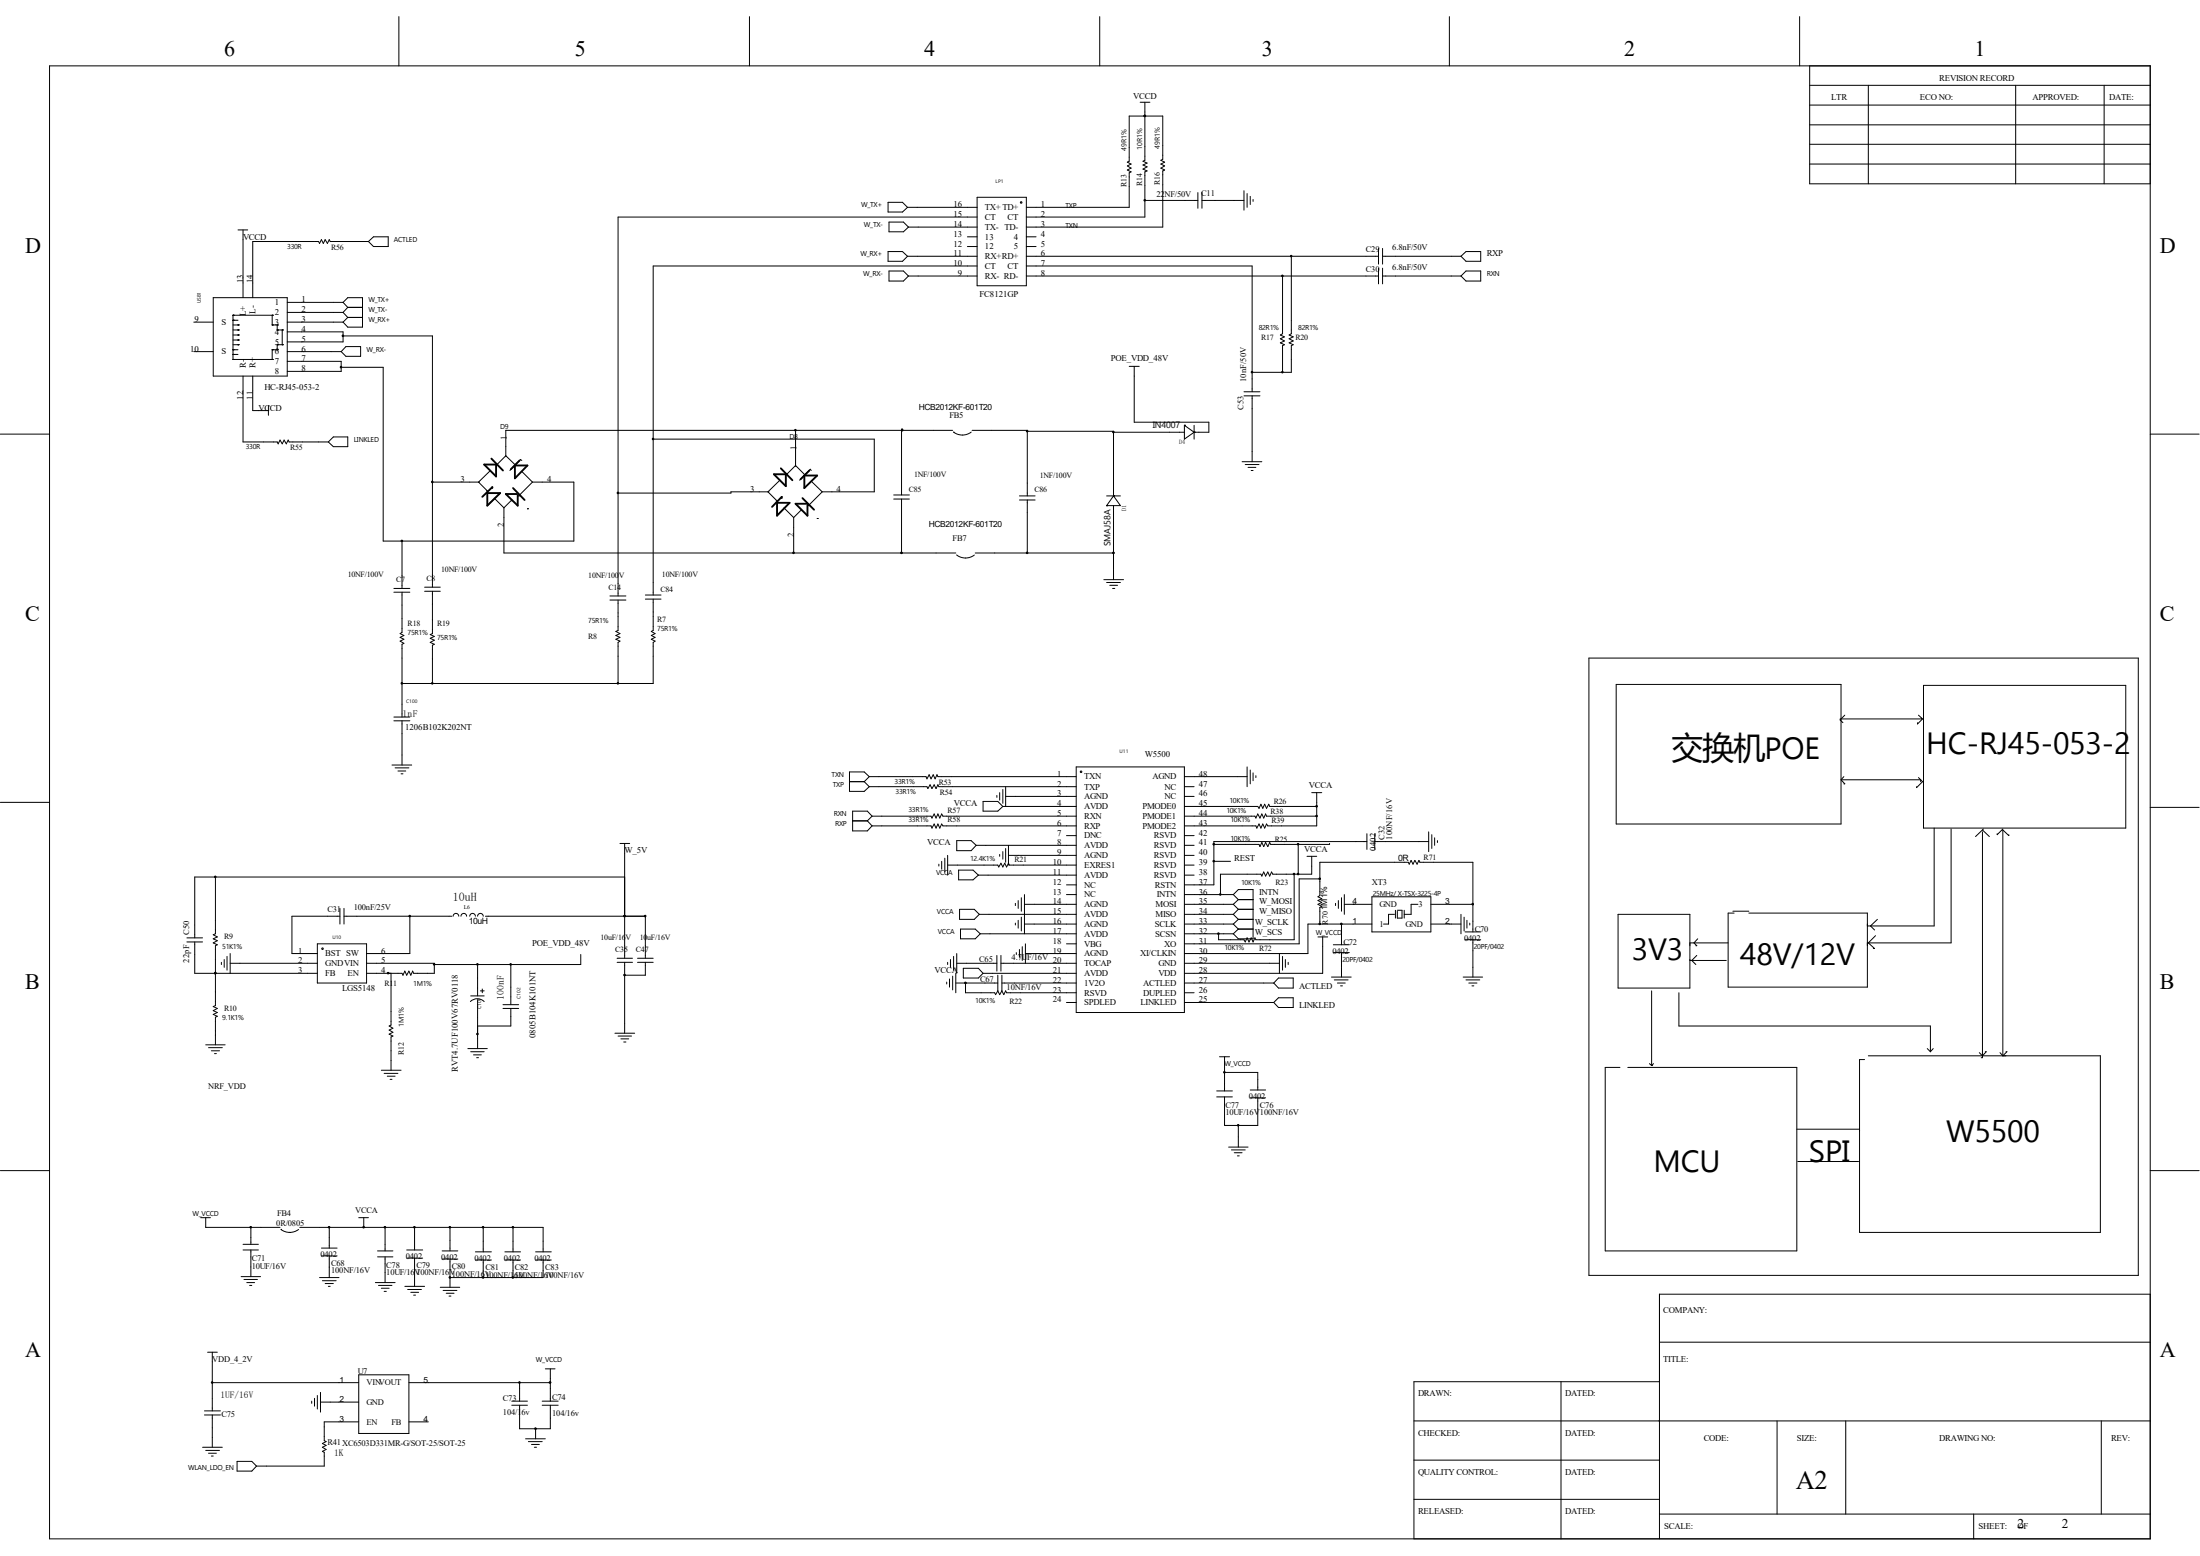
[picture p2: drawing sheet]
<svg xmlns="http://www.w3.org/2000/svg" width="297mm" height="210mm" viewBox="0 0 297 210" stroke-linecap="round" stroke-linejoin="round" font-family="sans-serif">
<g fill="none" stroke="#000" stroke-width=".14">
<path d="M6.7 8.9h283.6v198.8h-283.6zM53.8 2.2v6.7M101.2 2.2v6.7M148.5 2.2v6.7M153.9 13.8h1.3M154.6 15.7h.1M154.6 13.8v7.8l-.3 .2 .6 .2-.6 .3 .6 .2-.6 .3 .6 .3-.3 .1v6.1h-16M195.7 2.2v6.7M243 2.2v6.7M244.3 8.9v15.9h46M244.3 16.8h46M244.3 11.5h46"/>
<path d="M244.3 14.2h46M244.3 19.5h46M252.2 11.5v13.3M272.1 11.5v13.3M284.1 11.5v13.3M32.1 31h1.3M32.8 31v9.2M49.7 32.6h-5.1l-.2-.3-.2 .6-.3-.6-.3 .6-.2-.6-.3 .6-.1-.3h-8.9v7.6M49.7 32.6l.7-.6h2v1.3h-2zM119.9 27.3h1.9l.7 .7-.7 .6h-1.9zM119.9 34h1.9l.7 .6-.7 .7h-1.9zM120 30h2l.6 .6-.6 .7h-2z"/>
<path d="M120 36.6h2l.6 .7-.6 .6h-2zM122.5 28h9.4M122.5 34.6h9.4M122.6 30.6h9.3M122.6 37.3h9.3M130.6 32h1.3M130.6 33.3h1.3M131.9 26.6h6.7v12h-6.7zM131.9 29.3h-48.5v51.1M131.9 35.9h-43.7v44.4M138.6 28h13.8v-4.7l.3-.1-.5-.3 .5-.2-.5-.3 .5-.3-.5-.2 .2-.1v-6.1h4.6v5.8l-.3 .1 .5 .3-.5 .2 .5 .3-.5 .3 .5 .2-.2 .2v7.5h-18.4M138.6 32h1.3"/>
<path d="M138.6 33.3h1.3M138.6 34.6h47.5M138.6 35.9h30.4v17M138.6 37.3h47.5M154.6 27.1h7.1M161.7 26v2.1M162.3 26v2.1M162.3 27.1h5.6M167.9 25.7v2.7M168.4 26.1v1.9M168.8 26.5v1.1M169.2 26.9v.3"/>
<path d="M173.1 37.3v7.7l-.3 .2 .6 .3-.6 .2 .6 .3-.6 .3 .6 .2-.3 .2v3.5M174.3 34.6v10.4l-.3 .2 .6 .3-.6 .2 .6 .3-.6 .3 .6 .2-.3 .2v3.5h-5.3M186.1 33.5v2.1M186.1 36.2v2.1M186.6 34.6h10.6M186.6 37.3h10.6M186.6 33.5v2.1M186.6 36.2v2.1M197.2 34.6l.7-.6h2v1.3h-2zM197.9 36.6h2v1.3h-2l-.7-.6zM244.3 22.1h46M0 58.6h6.7"/>
<path d="M26.2 43.5h2.6M26.2 47.5h2.6M28.8 40.2h10v10.6h-10zM31.5 43.2h.1M31.5 47.2h.1M31.5 47.8h.1M31.5 48.5h.1M31.5 42.5h.1M31.5 43.2h.6M31.5 43.9h.6M31.5 44.5h.6M31.5 45.2h.6"/>
<path d="M31.5 45.9h.6M31.5 46.5h.6M31.5 47.2h.6M31.5 47.8h.6M31.5 42.5v6M31.5 48.5h5.2M31.5 42.5h5.2M32.1 43.9h.1M32.1 44.5h.1M32.1 45.2h.1M32.1 45.9h.1M32.1 46.5h.1"/>
<path d="M32.8 50.8v8.8h4.6l.1 .3 .3-.5 .3 .5 .3-.5 .3 .5 .2-.5 .1 .2h5.3M34.1 50.8v4.6h2.1M36.2 54.7v1.3M36.7 48.5h.1M36.7 47.2h.1M36.7 43.9h.1M36.7 42.5h.1M36.7 43.9h.7M36.7 47.2h.7M36.7 42.5v1.4M36.7 47.2v1.3M37.4 47.2h.1"/>
<path d="M37.4 46.5h.1M37.4 44.5h.1M37.4 43.9h.1M37.4 44.5h.7M37.4 46.5h.7M37.4 43.9v.6M37.4 46.5v.7M38.1 46.5h.1M38.1 44.5h.1M38.1 44.5v2M38.8 40.8h7.5M38.8 42.2h7.5"/>
<path d="M38.8 43.5h7.5M38.8 44.8h7.5v1.3h-7.5M38.8 47.5h7.3M38.8 48.8h7.3v1.3h-7.3M44.3 59.6l.7-.6h1.9v1.3h-1.9zM46.1 49.6h5.6v23.4h25.8v-7.9h-5.6M46.3 40.8l.6-.6h2v4h-2l-.6-.7M46.3 45.3h12.1v33.9M46.3 40.8l.6 .7M46.3 42.2l.6 .6M46.7 46.8h2v1.3h-2l-.6-.6zM46.9 41.5h2"/>
<path d="M46.9 42.8h2M46.9 41.5l-.6 .7M46.9 42.8l-.6 .7M88.2 59.3h29.8v7.1h-7M107.4 58.1v4.8M121.8 58.1v-.2h-.1v8.9M128.6 58.1h-60.3v3.5M128.8 58.3h-.1a1.98 1.98 0 0 0 2.4 0M131.2 58.1h7.5v8.8M138.7 58.2h11.6v8.7M150.3 58.3h9.6M152.4 49.4h1.4"/>
<path d="M153.1 49.4v7.6h10.1v1.3h-2M159.9 57.4h.1M159.9 57.4v1.9l1.3-1M159.9 57.4l1.3 .9M161.2 58.3h.1M161.2 57.4v1.9M167.9 52.9h2.2M167.9 53.4h2.2M169 53.4v8.9M290.3 58.6h6.6M53.2 79.4h2.1M53.2 79.9h2.1"/>
<path d="M54.3 73v6.4M54.3 79.9v5.4l-.3 .2 .5 .3-.5 .2 .5 .3-.5 .2 .5 .3-.2 .2v9.8M57.3 79.2h2.1M57.3 79.8h2.1M58.4 79.8v5.7l-.3 .1 .5 .3-.5 .2 .5 .3-.5 .3 .5 .3-.2 .1v5.1M58.4 65.1h6.3M66.2 63.5l-1.6 1.6 1.2 1.2h-.1M66.7 67.2l1.3 1.3M67.1 62.7l1.2-1.2 1.2 1.2M67.4 66.7l-1.5 1.4M68 68.5v6.1h61M69.1 67.6v-.1l-1.1 1"/>
<path d="M70.4 62.1l-.1-.1-1.5 1.5M70.4 63.6l1.5 1.5M71.2 68.7h.1M71.9 65.1l-1.9 1.8h.1M103.8 66.4h-5.1v.1h-15.3M105.3 64.8l-1.6 1.6 1.2 1.2h-.1M105.8 68.5l1.3 1.3M106.2 64l1.2-1.2 1.2 1.2M106.5 68l-1.5 1.4M107.1 69.8v4.8M108.2 68.9v-.1l-1.1 1M109.5 63.5l-.1-.2-1.5 1.5"/>
<path d="M109.5 64.9l1.5 1.5M110.3 70h.1M111 66.4l-1.9 1.8h.2M120.6 66.8h2.2M120.6 67.4h2.2M121.7 74.6h.1M121.7 67.4v7.2M129.2 74.9a1.91 1.91 0 0 0 2.3 0M131.7 74.6h18.6M137.6 66.9h2.1M137.6 67.5h2.1M138.7 67.5v7.1"/>
<path d="M149 78.2h2.7M149.4 68.2h.1M149.4 66.9h1.9M149.4 78.6h1.9M149.8 79h1.1M150.2 79.4h.3M150.3 66.9h.1M150.3 74.6h.1M150.3 66.9l1 1.3h-1.9M150.3 68.2v10M150.3 66.9l-.9 1.3M167.7 62.3h2.6"/>
<path d="M168.1 62.7h1.9M168.5 63.1h1M168.9 63.5h.3M53.2 97.3h2.1M53.2 96.8h2.1M54.3 97.3v6M82.3 80.4h2.2M82.3 81h2.2M83.4 92.2h.1M83.4 81v4.1l-.3 .1 .6 .3-.6 .3 .6 .2-.6 .3 .6 .2-.3 .2v5.5M87.1 80.3h2.1M87.1 80.9h2.1"/>
<path d="M88.2 80.9v4.2l-.3 .1 .5 .3-.5 .3 .5 .2-.5 .3 .5 .2-.2 .2v5.5h-33.9M214.5 88.8h74.2v83.3h-74.2zM218.2 92.4h30.3v18.8h-30.3zM249 96.5l-.6 .7 .4 .3M259 96.5l.5 .5-.6 .7v-.2M259.4 96.9v.1h-11M259.7 92.5h27.3v19.3h-27.3zM0 108.3h6.7M29.1 118.4v7.6l-.3 .2 .5 .2-.5 .3 .5 .3-.5 .3 .5 .2-.2 .1v8.1l-.3 .1 .5 .3-.5 .3 .5 .3-.5 .2 .5 .3-.2 .1v3.7M52.9 103.3h2.7M53.3 103.6h1.9M53.7 104.1h1.1"/>
<path d="M54.1 104.4h.3M83.7 113.8h1.3M84.3 113.8v15.5M84.3 118.4h-58v8.2M114.7 105.5h2M115.1 110.8h2M116.7 105.5l.6 .7M117.1 110.8l.6 .7M117.3 104.8h7.7l.1 .3 .3-.5 .3 .5 .3-.5 .2 .5 .3-.5 .1 .2h18.7M117.3 106.2h7.8l.2 .2 .3-.5 .2 .5 .3-.5 .3 .5 .2-.5 .1 .3h18.6M117.3 104.8l-.6 .7M117.3 104.8l-.6-.6h-2v2.6h2l.6-.6"/>
<path d="M117.7 110.2h8l.1 .2 .3-.5 .3 .5 .2-.5 .3 .5 .2-.5 .2 .3h18M117.7 111.5h8l.1 .3 .3-.6 .3 .6 .2-.6 .3 .6 .2-.6 .2 .3h18M117.7 110.2l-.6-.7h-2v2.6h2l.6-.6M117.7 110.2l-.6 .6M126.7 116.6v.3M127.1 116.2v1.1M127.6 115.8v1.9M127.9 116.8h6.8l.1 .2 .3-.5 .3 .5 .2-.5 .3 .5 .2-.5 .2 .3h9M127.9 115.4v2.7M129.2 113.5h1.9l.7 .6-.7 .7h-1.9zM129.4 117.4h2l.7 .7-.7 .6h-2zM131.8 114.1h13.5"/>
<path d="M132.1 118.1h13.2M132.7 108.2h2l.7 .6-.7 .7h-2zM134.6 107.4v.2M135 107v1M135 115.3v.3M135.4 108.8h9.9M135.4 106.6v1.8M135.4 114.9v1.1M135.8 107.5h9.5M135.8 106.2v2.6M135.8 114.5v1.9M136.1 115.4h9.2"/>
<path d="M136.1 114.1v2.7M144 112.8h1.3M144 119.4h1.3M145.3 103.5h14.6v33.2h-14.6zM159.9 104.8h8.5M159.9 106.2h1.3M159.9 107.5h1.3M159.9 108.8h9.9l.2 .3 .2-.6 .3 .6 .2-.6 .3 .6 .3-.6 .1 .3h6.4M159.9 110.2h9.5l.1 .2 .3-.5 .3 .5 .2-.5 .3 .5 .3-.5 .1 .3h6.8M159.9 112.8h1.3M159.9 114.1h1.3M159.9 115.4h1.3"/>
<path d="M159.9 116.8h1.3M159.9 118.1h1.3M163.9 114h.1M163.9 116.2h2.2M168.4 103.5v2.7M168.8 103.9v1.9M169.2 104.3v1.1M169.5 104.7v.2M174.7 118v8.8h-5.2l-.1-.2-.2 .5-.3-.5-.3 .5-.2-.5-.3 .5-.2-.3h-3.4v-.8M175.3 114v4M176.4 115.6h1.4M177.1 115.6v2.4h-5.3l-.1-.3-.3 .5-.2-.5-.3 .5-.3-.5-.3 .5-.1-.2h-5.4v2.7"/>
<path d="M177.1 107h1.3M177.8 107v4.5h-6.6l-.2-.3-.3 .6-.2-.6-.3 .6-.2-.6-.3 .6-.2-.3h-9.6M178.2 118.6h-2.8v8.8h-15.5M179.5 113.8v.2h-8l-.1-.3-.2 .6-.3-.6-.3 .6-.3-.6-.2 .6-.1-.3h-6.1M184.5 113.6h-20.6v5.8h-4M184.5 112.5v2.1M185.6 112.5v2.1M185.6 113.6h7.3M192.9 112.3v2.6M193.3 112.6v1.9M193.7 113.1v1M194.1 113.5v.2"/>
<path d="M248.7 105.2h10.6v.3M248.9 104.8l-.4 .4 .5 .6h-.1M259 104.9l.5 .6-.8 .8v-.1M261.1 111.8v13.2h-9M263.4 111.9v15.4h-11.3M267.6 112.3v30.4h-.1M267.6 112l1 .9M267.8 111.9l-1.1 1M270.4 111.9l-.8 .7v-.1M271.2 112.6v.2l-.8-.8v30.5M290.3 109h6.6M25.2 126.6h2.1"/>
<path d="M25.2 127.1h2.1M26.3 127.1v4.3h16.5M29.1 131.4h.1M29.9 129.9v.3M30.3 129.5v1.1M30.6 129.1v1.8M31.1 130h11.7M31.1 128.7v2.7M42.8 127.4h6.7v5.3h-6.7zM45.9 123.7h-6.5v5h3.4M45.9 122.6v2.1M46.4 122.6v2.1"/>
<path d="M46.4 123.7h14.6M49.5 130h9.1v1.4h-2.8l-.1-.3-.2 .5-.3-.5-.3 .5-.2-.5-.3 .5-.1-.2h-4.8M52.4 131.4h.1M52.8 131.4v6.9l-.3 .2 .5 .3-.5 .2 .5 .3-.5 .3 .5 .2-.2 .2v4.4M55.3 123.7v5h-5.8M61.2 123.7a.38 .38 0 0 1 .4-.4 .38 .38 0 0 1 .3 .4M62.2 123.7a.38 .38 0 0 1 .4-.4 .38 .38 0 0 1 .4 .4M63.4 123.7a.38 .38 0 0 1 .4-.4 .38 .38 0 0 1 .4 .4M63.5 134.4h1.9M64.5 123.7a.38 .38 0 0 1 .4-.4 .38 .38 0 0 1 .3 .4M64.5 130.2v4.2M64.5 134.9v6.6"/>
<path d="M64.9 133.7h.5M65.1 133.5v.5M65.4 135.2a1.32 1.32 0 0 0-1.9 0M65.5 123.7h21.6v5.6M67.9 136.1h2.1M67.9 135.6h2.1M69 136.1v2.4h-4.5M69 130.2v5.4M78.4 128.8v1.4h-19.8M83 139.4h2.7M83.3 129.3h2.1M83.3 129.9h2.1"/>
<path d="M83.4 139.8h1.9M84.3 131.6h.1M84.3 123.7h.1M84.3 129.9v9.5M86.1 129.3h2.1M86.1 129.9h2.1M87.1 129.9v1.7h-2.8M127.8 132.5v.3M127.9 129.9v.3M128.2 132.1v1.1M128.3 129.5v1.1M128.6 131.7v1.9"/>
<path d="M128.7 129.1v1.8M129 132.7h5.7M129 131.4v2.6M129.2 130h5.4M129.2 128.7v2.7M129.5 122.7h2l.7 .7-.7 .7h-2zM129.7 125.4h2l.6 .6-.6 .7h-2zM130 130.7h2.1l.6 .7-.6 .6h-2.1zM130.3 132.7h.1M130.3 132.7v1.3h4l.1 .2 .3-.5M132.2 123.4h13.1M132.3 126h13"/>
<path d="M132.7 131.4h12.6M134.6 128.9v2.2M134.7 131.6v2.1M134.7 133.7l.3 .5 .3-.5M135.1 130h10.2M135.1 128.9v2.2M135.3 132.7h10M135.3 133.7l.2 .5 .3-.5 .1 .3h9.4M135.3 131.6v2.1M137.1 121.9v.3M137.1 124.6v.2M137.2 128.6v.2"/>
<path d="M137.5 121.5v1.1M137.5 124.2v1.1M137.6 128.1v1.1M137.9 121.2v1.8M137.9 123.8v1.8M138 127.8v1.8M138.3 122h7M138.3 124.7h7M138.3 120.7v5.3M138.4 128.7h6.9M138.4 127.4v2.6M144 120.7h1.3"/>
<path d="M144 127.4h1.3M144 135.3h1.3M159.9 123.4h6.6M159.9 120.7h6.6M159.9 122h6.6M159.9 124.7h6.6M159.9 126h6.6M159.9 130h12.8M159.9 132.7h12.1M159.9 134h1.3M159.9 135.3h12.1M166.5 120.7l.7-.6h2v6.6h-2l-.7-.7"/>
<path d="M166.5 124.7l.7 .7M166.5 123.4l.7 .7M166.5 122l.7 .7M166.5 120.7l.7 .7M167.2 124.1h2M167.2 122.7h2M167.2 125.4h2M167.2 125.4l-.7 .6M167.2 124.1l-.7 .6M167.2 122.7l-.7 .7M167.2 121.4h2M167.2 121.4l-.7 .6"/>
<path d="M172.6 132h2v1.3h-2l-.6-.6zM172.6 134.7h2v1.3h-2l-.6-.7zM172.7 128.7v2.7M173.1 129.1v1.8M173.5 129.5v1.1M173.9 129.9v.3M177.9 126.4h1.3M178.2 124.7v-2.2l.2-.2-.5-.3 .5-.2-.5-.3 .5-.2-.5-.3 .3-.1v-4.5h11.9l.1 .2 .3-.5 .3 .5 .2-.5 .3 .5 .3-.5 .1 .3h7.1v9.4M178.6 126.4v5h-18.7M179.7 131.9h2.7M180 128.6h2.2M180 127.5h2.2"/>
<path d="M180.1 132.2h1.9M180.3 121.9v.3M180.6 132.7h1M180.7 121.5v1.1M181 133.1h.2M181.1 121.2v1.8M181.1 124.7v2.8M181.1 128.6v3.3M181.5 122h3.7M181.5 120.7v2.7M185.2 124.7h-8.6v4h-16.7M185.2 121h8v4.8h-8z"/>
<path d="M188.3 123.4h-.8v1.3h-.7M188.4 122.9v1M188.6 122.9h.7v1h-.7v-.9M189.6 122.9v1M191.4 122h-.9v1.4h-.9M193.2 122h5.6M193.2 124.7h4M197.2 123.4v2.6M197.5 131.9h2.7M197.7 123.8v1.8M197.8 126.8h2.1M197.8 125.8h2.1"/>
<path d="M197.9 132.2h1.9M198 124.2v1.1M198.3 132.7h1.1M198.4 124.6v.2M198.7 133.1h.3M198.8 126.8v5.1M218.4 123.4h9.7v9.9h-9.7zM223 133.7v10.1M226.7 134v4.5h33.9v3.4M228.1 127.3h5.2M228.1 129.6h4.9M229.1 128.9l-.7 .7 .5 .6"/>
<path d="M229.2 126.7l-.5 .6 .4 .3h-.2M233.9 123h2.2M234.1 123.2h-.8v10h18.8v-10h-16M253.2 126.3l-1 1 .9 .7h-.2M253.4 124.1l-.9 .9 .6 .5M0 158h6.7M27.8 141h2.6M28.2 141.4h1.8M28.5 141.8h1.1M29 142.2h.2M51.5 144.4h2.6M51.9 144.9h1.8"/>
<path d="M52.3 145.2h1M52.7 145.7h.2M63.2 141.5h2.6M63.5 141.9h1.9M63.9 142.4h1.1M64.3 142.7h.3M83.8 140.2h1.1M84.2 140.6h.3M164.3 147.2h2.1M164.3 148h2.1M164.6 142.6h1.4M165.3 144.7h4.5v2.4"/>
<path d="M165.3 148v3.9h4.5v-3.7M165.3 142.6v4.6M165.9 154.8h2.6M166.2 155.2h1.9M166.6 155.6h1.1M167 156h.3M167.2 151.9v2.9M168.8 148.2h2.1M168.8 147.1h2.1M218.7 144.1h-2v24.7h25.9v-24.7h-22.8M222.7 143.6l.3 .2M223 143.8h.1"/>
<path d="M223.2 143.6l-.2 .2M242.6 152.4h8.4M242.7 156.8h8.2M252.2 142.5h31.3v23.8h-32.5v-23.3h.7M260.2 141.5l.4 .4M261 141.5l-.4 .4M268 141.9h.1l-.5 .6-.4-.4M270 142.1l.4 .4M270.8 141.9h.1l-.5 .6M290.3 158h6.6M27.1 164.3h1.3M27.8 164.3v1.4h10"/>
<path d="M32.6 172.3h2.6M32.8 167.9h2.1M32.8 168.7h2.1M32.9 172.7h1.9M33.3 173.1h1.1M33.7 173.5h.3M33.9 165.7v2.2M33.9 168.7v3.6M38 165.9h-.1a1.98 1.98 0 0 0 1.2 .4M40.3 165.9a1.99 1.99 0 0 1-1.2 .4h.1M40.5 165.7h32.8v3.3M43.1 172.4h2.7"/>
<path d="M43.4 169.5h2.1M43.4 168.4h2.1M43.5 172.8h1.9M43.9 173.2h1.1M44.3 173.6h.3M44.4 165.7v2.7M44.4 169.5v2.9M48.4 164.3h1.3M49.1 165.7h.1M49.1 164.3v1.4M50.7 173.1h2.6M51 168.8h2"/>
<path d="M51 169.6h2M51.1 173.5h1.8M51.5 173.9h1M51.9 174.3h.3M52 165.7v3.1M52 169.6v3.5M54.7 173.6h2.6M54.9 168.7h2.2M54.9 169.8h2.2M55 174h1.9M55.5 174.4h1M55.8 174.8h.3"/>
<path d="M56 165.7v3M56 169.8v3.8M59.4 173.7h2.7M59.7 168.8h2.1M59.7 169.9h2.1M59.8 174.2h1.9M60.2 174.5h1.1M60.6 174.9h.3M60.7 172.4h.1M60.7 165.7v3.1M60.7 169.9v3.8M64.2 170.1h2.1"/>
<path d="M64.2 169h2.1M65.2 165.7v3.3M65.2 170.1v2.3M68.2 170.1h2.1M68.2 169h2.1M69.3 165.7v3.3M69.3 170.1v2.3M72.3 170.1h2.1M72.3 169h2.1M73.3 170.1v2.3h-12.6M290.3 174.7h-66.3v33M27.3 195.3h2.7"/>
<path d="M27.6 190.4h2.2M27.6 191h2.2M27.8 195.7h1.8M28 182.5h1.3M28.2 196.1h1M28.5 196.5h.3M28.7 182.5v7.9M28.7 191v4.3M28.7 186.6h19.7M32 197.2h2l.6 .7-.6 .6h-2zM42.1 189.1v.3M42.5 188.7v1.1"/>
<path d="M42.8 188.3v1.9M43.3 189.2h5.1M43.3 187.9v2.7M48.4 185.5h6.8v8h-6.8zM48.4 191.9h-4.6v2.5l.2 .2-.5 .2 .5 .3-.5 .2 .5 .3-.5 .3 .3 .1v1.9h-9.2M55.2 186.6h19.1M55.2 191.9h2.6M69.1 189.1h2.1M69.1 189.7h2.1M70.1 186.6v2.5M70.1 189.7v3.1h4.2v-3.1M71 194.2h2.6"/>
<path d="M71.3 194.6h1.9M71.8 194.9h1M72.1 195.3h.3M72.3 192.8h.1M72.3 192.8v1.4M73.2 189.1h2.2M73.2 189.7h2.2M73.6 184.7h1.3M74.2 186.5h.1v.2h-.1zM74.3 184.7v4.4M190.9 191.8h99.4M190.9 197.1h33.1"/>
<path d="M210.7 186.5v21.2M224 181.1h66.3M224 186.5h-33.1v21.2M239.9 191.8v12.5M249.2 191.8v12.5M283.7 191.8v12.5M190.9 202.4h33.1M224 204.3h66.3M266.4 204.3v3.4"/>
<circle cx="154.5" cy="15.6" r=".11"/>
<circle cx="137.9" cy="27.3" r=".11"/>
<circle cx="154.5" cy="27" r=".11"/>
<circle cx="173.1" cy="37.2" r=".11"/>
<circle cx="174.3" cy="34.6" r=".11"/>
<circle cx="46" cy="49.6" r=".11"/>
<circle cx="46.3" cy="45.3" r=".11"/>
<circle cx="88.2" cy="59.2" r=".11"/>
<circle cx="107.4" cy="58.1" r=".11"/>
<circle cx="121.8" cy="58.1" r=".11"/>
<circle cx="138.7" cy="58.2" r=".11"/>
<circle cx="150.3" cy="58.3" r=".11"/>
<circle cx="169" cy="50.2" r=".11"/>
<circle cx="173.1" cy="50.2" r=".11"/>
<circle cx="54.2" cy="73" r=".11"/>
<circle cx="58.4" cy="65" r=".11"/>
<circle cx="83.4" cy="66.5" r=".11"/>
<circle cx="107.1" cy="74.6" r=".11"/>
<circle cx="121.7" cy="74.6" r=".11"/>
<circle cx="138.7" cy="74.6" r=".11"/>
<circle cx="150.3" cy="74.6" r=".11"/>
<circle cx="54.2" cy="92.2" r=".11"/>
<circle cx="58.4" cy="92.2" r=".11"/>
<circle cx="83.4" cy="92.2" r=".11"/>
<circle cx="29.1" cy="118.3" r=".11"/>
<circle cx="145.9" cy="104.2" r=".11"/>
<circle cx="163.9" cy="113.9" r=".11"/>
<circle cx="163.9" cy="116.2" r=".11"/>
<circle cx="174.7" cy="118" r=".11"/>
<circle cx="175.2" cy="118" r=".11"/>
<circle cx="175.2" cy="113.9" r=".11"/>
<circle cx="177.7" cy="110.1" r=".11"/>
<circle cx="177.7" cy="108.8" r=".11"/>
<circle cx="178.2" cy="118.6" r=".11"/>
<circle cx="29.1" cy="131.3" r=".11"/>
<circle cx="43.5" cy="128" r=".11"/>
<circle cx="52.4" cy="131.3" r=".11"/>
<circle cx="55.3" cy="123.6" r=".11"/>
<circle cx="58.6" cy="130.2" r=".11"/>
<circle cx="64.5" cy="130.2" r=".11"/>
<circle cx="64.5" cy="139.6" r=".11"/>
<circle cx="68.9" cy="130.2" r=".11"/>
<circle cx="84.3" cy="131.6" r=".11"/>
<circle cx="84.3" cy="123.6" r=".11"/>
<circle cx="87.1" cy="123.6" r=".11"/>
<circle cx="130.3" cy="132.7" r=".11"/>
<circle cx="164.5" cy="126" r=".11"/>
<circle cx="164.7" cy="120.7" r=".11"/>
<circle cx="178.2" cy="124.7" r=".11"/>
<circle cx="181.1" cy="124.7" r=".11"/>
<circle cx="198.8" cy="122" r=".11"/>
<circle cx="165.3" cy="144.7" r=".11"/>
<circle cx="167.2" cy="151.9" r=".11"/>
<circle cx="33.8" cy="165.6" r=".11"/>
<circle cx="44.4" cy="165.6" r=".11"/>
<circle cx="49.1" cy="165.6" r=".11"/>
<circle cx="52" cy="165.6" r=".11"/>
<circle cx="55.9" cy="165.6" r=".11"/>
<circle cx="60.7" cy="172.4" r=".11"/>
<circle cx="60.7" cy="165.6" r=".11"/>
<circle cx="65.2" cy="172.4" r=".11"/>
<circle cx="65.2" cy="165.6" r=".11"/>
<circle cx="69.2" cy="172.4" r=".11"/>
<circle cx="69.2" cy="165.6" r=".11"/>
<circle cx="28.6" cy="186.6" r=".11"/>
<circle cx="70.1" cy="186.6" r=".11"/>
<circle cx="72.3" cy="192.8" r=".11"/>
</g>
<g fill="none" stroke="#000" stroke-width=".25">
<path d="M65.8 66.5h1.7l-1.7 1.7zM66.3 61.9l1.6 1.6M66.5 65.9v-.2l-1.4 1.4M67 62.7v1.6l-1.6-1.6h1.7M69.3 65.9l1.5 1.6M69.5 62.8h1.7l-1.7 1.8zM69.8 66.7h-1.5l1.6 1.5v-1.4M70.1 62.1l-1.1 1.2M104.9 67.9h1.7l-1.7 1.7zM105.4 63.2l1.6 1.6M105.5 67.2v-.1l-1.3 1.3M106.1 64v1.6l-1.6-1.6h1.7"/>
<path d="M108.3 67.2l1.6 1.6M108.6 64.2h1.7l-1.7 1.7zM108.9 68h-1.5l1.6 1.6v-1.5M109.3 63.5l-1.2 1.2"/>
</g>
<g fill="#000">
<path d="M74.2 186.5h.1v.2h-.1z" fill-rule="evenodd"/>
<circle cx="154.5" cy="15.6" r=".11"/>
<circle cx="154.5" cy="27" r=".11"/>
<circle cx="173.1" cy="37.2" r=".11"/>
<circle cx="174.3" cy="34.6" r=".11"/>
<circle cx="46" cy="49.6" r=".11"/>
<circle cx="46.3" cy="45.3" r=".11"/>
<circle cx="88.2" cy="59.2" r=".11"/>
<circle cx="107.4" cy="58.1" r=".11"/>
<circle cx="121.8" cy="58.1" r=".11"/>
<circle cx="138.7" cy="58.2" r=".11"/>
<circle cx="150.3" cy="58.3" r=".11"/>
<circle cx="169" cy="50.2" r=".11"/>
<circle cx="173.1" cy="50.2" r=".11"/>
<circle cx="54.2" cy="73" r=".11"/>
<circle cx="58.4" cy="65" r=".11"/>
<circle cx="83.4" cy="66.5" r=".11"/>
<circle cx="107.1" cy="74.6" r=".11"/>
<circle cx="121.7" cy="74.6" r=".11"/>
<circle cx="138.7" cy="74.6" r=".11"/>
<circle cx="150.3" cy="74.6" r=".11"/>
<circle cx="54.2" cy="92.2" r=".11"/>
<circle cx="58.4" cy="92.2" r=".11"/>
<circle cx="83.4" cy="92.2" r=".11"/>
<circle cx="29.1" cy="118.3" r=".11"/>
<circle cx="163.9" cy="113.9" r=".11"/>
<circle cx="163.9" cy="116.2" r=".11"/>
<circle cx="174.7" cy="118" r=".11"/>
<circle cx="175.2" cy="118" r=".11"/>
<circle cx="175.2" cy="113.9" r=".11"/>
<circle cx="177.7" cy="110.1" r=".11"/>
<circle cx="177.7" cy="108.8" r=".11"/>
<circle cx="178.2" cy="118.6" r=".11"/>
<circle cx="29.1" cy="131.3" r=".11"/>
<circle cx="52.4" cy="131.3" r=".11"/>
<circle cx="55.3" cy="123.6" r=".11"/>
<circle cx="58.6" cy="130.2" r=".11"/>
<circle cx="64.5" cy="130.2" r=".11"/>
<circle cx="64.5" cy="139.6" r=".11"/>
<circle cx="68.9" cy="130.2" r=".11"/>
<circle cx="84.3" cy="131.6" r=".11"/>
<circle cx="84.3" cy="123.6" r=".11"/>
<circle cx="87.1" cy="123.6" r=".11"/>
<circle cx="130.3" cy="132.7" r=".11"/>
<circle cx="164.5" cy="126" r=".11"/>
<circle cx="164.7" cy="120.7" r=".11"/>
<circle cx="178.2" cy="124.7" r=".11"/>
<circle cx="181.1" cy="124.7" r=".11"/>
<circle cx="198.8" cy="122" r=".11"/>
<circle cx="165.3" cy="144.7" r=".11"/>
<circle cx="167.2" cy="151.9" r=".11"/>
<circle cx="33.8" cy="165.6" r=".11"/>
<circle cx="44.4" cy="165.6" r=".11"/>
<circle cx="49.1" cy="165.6" r=".11"/>
<circle cx="52" cy="165.6" r=".11"/>
<circle cx="55.9" cy="165.6" r=".11"/>
<circle cx="60.7" cy="172.4" r=".11"/>
<circle cx="60.7" cy="165.6" r=".11"/>
<circle cx="65.2" cy="172.4" r=".11"/>
<circle cx="65.2" cy="165.6" r=".11"/>
<circle cx="69.2" cy="172.4" r=".11"/>
<circle cx="69.2" cy="165.6" r=".11"/>
<circle cx="28.6" cy="186.6" r=".11"/>
<circle cx="70.1" cy="186.6" r=".11"/>
<circle cx="72.3" cy="192.8" r=".11"/>
</g>
<text font-size="4.3" x="225.6" y="102.4">交换机POE</text>
<g font-size="4.1">
<text x="260.1" y="101.8">HC-RJ45-053-2</text>
<text x="220.3" y="129.6">3V3</text>
<text x="234.9" y="130.3">48V/12V</text>
<text x="262.7" y="154.1">W5500</text>
<text x="223.2" y="158.1">MCU</text>
<text x="244.2" y="156.8">SPI</text>
</g>
<text font-size="3.6" x="242.4" y="200.9">A2</text>
<g font-size="3">
<text x="30.3" y="7.6">6</text>
<text x="77.6" y="7.6">5</text>
<text x="124.8" y="7.6">4</text>
<text x="170.3" y="7.6">3</text>
<text x="219.2" y="7.6">2</text>
<text x="266.6" y="7.6">1</text>
<text x="3.4" y="34.1">D</text>
<text x="291.6" y="34.1">D</text>
<text x="3.4" y="83.8">C</text>
<text x="291.6" y="83.8">C</text>
<text x="3.4" y="133.5">B</text>
<text x="291.6" y="133.5">B</text>
<text x="3.4" y="183.1">A</text>
<text x="291.6" y="183.1">A</text>
</g>
<g font-size="1.8">
<text x="272.4" y="206.2">2</text>
<text x="278.3" y="206.2">2</text>
</g>
<text font-size="1.6" x="61.1" y="121.5">10uH</text>
<g font-size="1.3">
<text x="54.4" y="96.8">1nF</text>
<text x="68" y="134.9" transform="rotate(-90 68 134.9)">100nF</text>
<text x="29.8" y="188.7">1UF/16V</text>
<text x="45.1" y="196.5">1K</text>
</g>
<g font-size="1.2">
<text x="261.8" y="10.9">REVISION RECORD</text>
<text x="153" y="13.4">VCCD</text>
<text x="247.2" y="13.5">LTR</text>
<text x="259.2" y="13.5">ECO NO:</text>
<text x="274.4" y="13.5">APPROVED:</text>
<text x="284.7" y="13.5">DATE:</text>
<text x="128.7" y="28">16</text>
<text x="128.7" y="29.3">15</text>
<text x="133" y="28.4">TX+ TD+</text>
<text x="133" y="29.7">CT</text>
<text x="136" y="29.7">CT</text>
<text x="140.5" y="29.3">2</text>
<text x="140.5" y="28">1</text>
<text x="32.8" y="32.3">VCCD</text>
<text x="128.7" y="30.6">14</text>
<text x="128.7" y="32">13</text>
<text x="128.7" y="33.3">12</text>
<text x="128.7" y="34.6">11</text>
<text x="128.7" y="35.9">10</text>
<text x="133" y="31">TX- TD-</text>
<text x="133" y="32.3">13</text>
<text x="133" y="33.7">12</text>
<text x="133" y="35">RX+RD+</text>
<text x="136.9" y="33.7">5</text>
<text x="136.9" y="32.3">4</text>
<text x="140.5" y="35.9">7</text>
<text x="140.5" y="34.6">6</text>
<text x="140.5" y="33.3">5</text>
<text x="140.5" y="32">4</text>
<text x="140.5" y="30.6">3</text>
<text x="200.7" y="34.6">RXP</text>
<text x="32.8" y="38.2" transform="rotate(-90 32.8 38.2)">13</text>
<text x="34.1" y="38.2" transform="rotate(-90 34.1 38.2)">14</text>
<text x="37.1" y="41.2">1</text>
<text x="40.7" y="40.8">1</text>
<text x="129.3" y="37.3">9</text>
<text x="132.2" y="40">FC8121GP</text>
<text x="133" y="36.3">CT</text>
<text x="133" y="37.6">RX- RD-</text>
<text x="136" y="36.3">CT</text>
<text x="140.5" y="37.3">8</text>
<text x="25.7" y="47.5">10</text>
<text x="26.2" y="43.5">9</text>
<text x="29.9" y="43.9">S</text>
<text x="29.9" y="47.8">S</text>
<text x="33.2" y="42.6" transform="rotate(-90 33.2 42.6)">L+</text>
<text x="34.5" y="42.3" transform="rotate(-90 34.5 42.3)">L-</text>
<text x="37.1" y="42.5">2</text>
<text x="37.1" y="43.9">3</text>
<text x="37.1" y="45.2">4</text>
<text x="37.1" y="46.5">5</text>
<text x="37.1" y="47.8">6</text>
<text x="40.7" y="42.2">2</text>
<text x="40.7" y="43.5">3</text>
<text x="40.7" y="44.8">4</text>
<text x="40.7" y="46.1">5</text>
<text x="40.7" y="47.5">6</text>
<text x="32.8" y="53.9" transform="rotate(-90 32.8 53.9)">12</text>
<text x="33.2" y="49.7" transform="rotate(-90 33.2 49.7)">R-</text>
<text x="34.1" y="53.9" transform="rotate(-90 34.1 53.9)">11</text>
<text x="34.5" y="49.7" transform="rotate(-90 34.5 49.7)">R+</text>
<text x="35.7" y="52.6">HC-RJ45-053-2</text>
<text x="37.1" y="49.1">7</text>
<text x="37.1" y="50.5">8</text>
<text x="40.7" y="48.8">7</text>
<text x="40.7" y="50.1">8</text>
<text x="149.9" y="48.8">POE_VDD_48V</text>
<text x="34.9" y="55.4">VCCD</text>
<text x="68.4" y="59.4" transform="rotate(-90 68.4 59.4)">1</text>
<text x="155.6" y="57.8">IN4007</text>
<text x="62.1" y="65.1">3</text>
<text x="73.9" y="65.1">4</text>
<text x="107.5" y="60.7" transform="rotate(-90 107.5 60.7)">1</text>
<text x="68" y="71.1" transform="rotate(-90 68 71.1)">2</text>
<text x="101.3" y="66.4">3</text>
<text x="112.9" y="66.4">4</text>
<text x="107.1" y="72.4" transform="rotate(-90 107.1 72.4)">2</text>
<text x="149.9" y="73.7" transform="rotate(-90 149.9 73.7)">SMAJ58A</text>
<text x="54.7" y="98.5">1206B102K202NT</text>
<text x="142.7" y="104.8">1</text>
<text x="142.7" y="106.2">2</text>
<text x="142.7" y="107.5">3</text>
<text x="146.3" y="105.2">TXN</text>
<text x="146.3" y="106.6">TXP</text>
<text x="146.3" y="107.9">AGND</text>
<text x="154.6" y="102.2">W5500</text>
<text x="155.6" y="105.2">AGND</text>
<text x="157.2" y="107.9">NC</text>
<text x="157.2" y="106.6">NC</text>
<text x="161.8" y="107.5">46</text>
<text x="161.8" y="106.2">47</text>
<text x="161.8" y="104.8">48</text>
<text x="176.7" y="106.3">VCCA</text>
<text x="128.8" y="108.8">VCCA</text>
<text x="142.7" y="108.8">4</text>
<text x="142.7" y="110.2">5</text>
<text x="142.7" y="111.5">6</text>
<text x="142.7" y="112.8">7</text>
<text x="146.3" y="109.2">AVDD</text>
<text x="146.3" y="110.5">RXN</text>
<text x="146.3" y="111.8">RXP</text>
<text x="146.3" y="113.2">DNC</text>
<text x="154.2" y="111.8">PMODE2</text>
<text x="154.2" y="110.5">PMODE1</text>
<text x="154.2" y="109.2">PMODE0</text>
<text x="155.8" y="113.2">RSVD</text>
<text x="161.8" y="112.8">42</text>
<text x="161.8" y="111.5">43</text>
<text x="161.8" y="110.2">44</text>
<text x="161.8" y="108.8">45</text>
<text x="84.3" y="115.2">W_5V</text>
<text x="125.2" y="114.1">VCCA</text>
<text x="142.1" y="116.8">10</text>
<text x="142.1" y="118.1">11</text>
<text x="142.1" y="119.4">12</text>
<text x="142.7" y="114.1">8</text>
<text x="142.7" y="115.4">9</text>
<text x="146.3" y="114.5">AVDD</text>
<text x="146.3" y="115.8">AGND</text>
<text x="146.3" y="117.1">EXRES1</text>
<text x="146.3" y="118.5">AVDD</text>
<text x="146.3" y="119.8">NC</text>
<text x="155.8" y="118.5">RSVD</text>
<text x="155.8" y="117.1">RSVD</text>
<text x="155.8" y="115.8">RSVD</text>
<text x="155.8" y="114.5">RSVD</text>
<text x="155.9" y="119.8">RSTN</text>
<text x="161.8" y="119.4">37</text>
<text x="161.8" y="118.1">38</text>
<text x="161.8" y="116.8">39</text>
<text x="161.8" y="115.4">40</text>
<text x="161.8" y="114.1">41</text>
<text x="166.6" y="116.2">REST</text>
<text x="176.1" y="114.9">VCCA</text>
<text x="188.8" y="116.2">0R</text>
<text x="63.3" y="124.7">10uH</text>
<text x="142.1" y="120.7">13</text>
<text x="142.1" y="122">14</text>
<text x="142.1" y="123.4">15</text>
<text x="142.1" y="124.7">16</text>
<text x="146.3" y="121.1">NC</text>
<text x="146.3" y="122.4">AGND</text>
<text x="146.3" y="123.8">AVDD</text>
<text x="146.3" y="125.1">AGND</text>
<text x="155.9" y="125.1">SCLK</text>
<text x="156" y="123.8">MISO</text>
<text x="156" y="122.4">MOSI</text>
<text x="156.2" y="121.1">INTN</text>
<text x="161.8" y="124.7">33</text>
<text x="161.8" y="123.4">34</text>
<text x="161.8" y="122">35</text>
<text x="161.8" y="120.7">36</text>
<text x="169.4" y="124.8">W_SCLK</text>
<text x="170" y="123.4">W_MISO</text>
<text x="170" y="122">W_MOSI</text>
<text x="170" y="120.7">INTN</text>
<text x="40.3" y="128.7">1</text>
<text x="40.3" y="130">2</text>
<text x="40.3" y="131.4">3</text>
<text x="43.9" y="129.1">BST SW</text>
<text x="43.9" y="130.4">GNDVIN</text>
<text x="43.9" y="131.7">FB</text>
<text x="46.9" y="131.7">EN</text>
<text x="51.5" y="131.4">4</text>
<text x="51.5" y="130">5</text>
<text x="51.5" y="128.7">6</text>
<text x="71.8" y="127.6">POE_VDD_48V</text>
<text x="126.2" y="131.4">VCCA</text>
<text x="142.1" y="126">17</text>
<text x="142.1" y="127.4">18</text>
<text x="142.1" y="128.7">19</text>
<text x="142.1" y="130">20</text>
<text x="142.1" y="131.4">21</text>
<text x="146.3" y="126.4">AVDD</text>
<text x="146.3" y="127.8">VBG</text>
<text x="146.3" y="129.1">AGND</text>
<text x="146.3" y="130.4">TOCAP</text>
<text x="146.3" y="131.7">AVDD</text>
<text x="153.9" y="129.1">XI/CLKIN</text>
<text x="156" y="126.4">SCSN</text>
<text x="156.4" y="131.7">VDD</text>
<text x="156.4" y="130.4">GND</text>
<text x="157.2" y="127.8">XO</text>
<text x="161.8" y="131.4">28</text>
<text x="161.8" y="130">29</text>
<text x="161.8" y="128.7">30</text>
<text x="161.8" y="127.4">31</text>
<text x="161.8" y="126">32</text>
<text x="169.4" y="126.2">W_SCS</text>
<text x="46.2" y="133.7">LGS5148</text>
<text x="142.1" y="132.7">22</text>
<text x="142.1" y="134">23</text>
<text x="142.1" y="135.3">24</text>
<text x="146.3" y="133.1">1V2O</text>
<text x="146.3" y="134.4">RSVD</text>
<text x="146.3" y="135.7">SPDLED</text>
<text x="154" y="135.7">LINKLED</text>
<text x="154.3" y="134.4">DUPLED</text>
<text x="154.3" y="133.1">ACTLED</text>
<text x="161.8" y="135.3">25</text>
<text x="161.8" y="134">26</text>
<text x="161.8" y="132.7">27</text>
<text x="175.4" y="136.1">LINKLED</text>
<text x="175.4" y="133.5">ACTLED</text>
<text x="72.3" y="140.1" transform="rotate(-90 72.3 140.1)">0805B104K101NT</text>
<text x="61.8" y="144.7" transform="rotate(-90 61.8 144.7)">RVT4.7UF100V67RV0118</text>
<text x="224.5" y="177.2">COMPANY:</text>
<text x="224.5" y="183.8">TITLE:</text>
<text x="191.4" y="188.5">DRAWN:</text>
<text x="211.3" y="188.5">DATED:</text>
<text x="191.4" y="193.8">CHECKED:</text>
<text x="211.3" y="193.8">DATED:</text>
<text x="230" y="194.4">CODE:</text>
<text x="242.6" y="194.4">SIZE:</text>
<text x="261.8" y="194.4">DRAWING NO:</text>
<text x="285" y="194.4">REV:</text>
<text x="191.4" y="199.1">QUALITY CONTROL:</text>
<text x="211.3" y="199.1">DATED:</text>
<text x="191.4" y="204.3">RELEASED:</text>
<text x="211.3" y="204.3">DATED:</text>
<text x="224.7" y="206.3">SCALE:</text>
<text x="267.1" y="206.3">SHEET:</text>
<text x="272.4" y="206.3">OF</text>
</g>
<g font-size="1.1">
<text x="152.1" y="25.3" transform="rotate(-90 152.1 25.3)">R13</text>
<text x="154.2" y="25.1" transform="rotate(-90 154.2 25.1)">R14</text>
<text x="156.1" y="26.6">22</text>
<text x="156.6" y="25" transform="rotate(-90 156.6 25)">R16</text>
<text x="157.2" y="26.6">NF/50V</text>
<text x="162.2" y="26.5">C11</text>
<text x="44.7" y="33.7">R56</text>
<text x="184.4" y="34">C29</text>
<text x="188" y="33.8">6.8nF/50V</text>
<text x="184.4" y="36.7">C30</text>
<text x="188" y="36.4">6.8nF/50V</text>
<text x="170.3" y="45.9">R17</text>
<text x="174.9" y="45.9">R20</text>
<text x="168.2" y="51.6" transform="rotate(-90 168.2 51.6)">10nF/50V</text>
<text x="124" y="55.3">HCB2012KF-601T20</text>
<text x="128.2" y="56.5">FB5</text>
<text x="167.9" y="55.3" transform="rotate(-90 167.9 55.3)">C53</text>
<text x="39.2" y="60.7">R55</text>
<text x="123.4" y="64.3">1NF/100V</text>
<text x="140.4" y="64.5">1NF/100V</text>
<text x="122.7" y="66.3">C85</text>
<text x="125.4" y="71.2">HCB2012KF-601T20</text>
<text x="139.7" y="66.5">C86</text>
<text x="46.9" y="77.9">10NF/100V</text>
<text x="59.6" y="77.2">10NF/100V</text>
<text x="79.4" y="78">10NF/100</text>
<text x="83.5" y="78">V</text>
<text x="89.4" y="77.9">10NF/100V</text>
<text x="128.6" y="73">FB7</text>
<text x="53.5" y="78.5">C7</text>
<text x="57.6" y="78.4">C8</text>
<text x="82.1" y="79.6">C14</text>
<text x="88.7" y="83.9">R7</text>
<text x="89.2" y="79.8">C84</text>
<text x="55" y="84.5">R18</text>
<text x="59" y="84.5">R19</text>
<text x="79.4" y="86.2">R8</text>
<text x="126.7" y="106">R53</text>
<text x="126.9" y="107.3">R54</text>
<text x="127.9" y="109.7">R57</text>
<text x="127.9" y="111">R58</text>
<text x="171.5" y="109.8">R38</text>
<text x="171.7" y="111.1">R39</text>
<text x="172" y="108.5">R26</text>
<text x="172.1" y="113.6">R25</text>
<text x="186.9" y="113.3" transform="rotate(-90 186.9 113.3)">C32</text>
<text x="188" y="113.3" transform="rotate(-90 188 113.3)">100NF/16V</text>
<text x="136.9" y="116.3">R21</text>
<text x="172.2" y="119.5">R23</text>
<text x="185.2" y="119.4">XT3</text>
<text x="185.7" y="114.8" transform="rotate(-90 185.7 114.8)">0402</text>
<text x="192.2" y="116">R71</text>
<text x="44.2" y="123.1">C31</text>
<text x="47.8" y="122.8">100nF/25V</text>
<text x="179.2" y="124.8" transform="rotate(-90 179.2 124.8)">R701M1%</text>
<text x="182.6" y="124.7">1</text>
<text x="182.6" y="122">4</text>
<text x="186.2" y="125.1">1</text>
<text x="186.2" y="122.4">GND</text>
<text x="189.7" y="125.1">GND</text>
<text x="191.5" y="122.4">3</text>
<text x="195.1" y="124.7">2</text>
<text x="195.1" y="122">3</text>
<text x="199.1" y="125.8">C70</text>
<text x="25.5" y="129.9" transform="rotate(-90 25.5 129.9)">22pF</text>
<text x="25.5" y="126.2" transform="rotate(-90 25.5 126.2)">C50</text>
<text x="30.3" y="126.7">R9</text>
<text x="81.1" y="126.9">10uF/16</text>
<text x="83.1" y="128.5">C35</text>
<text x="84.5" y="126.9">V</text>
<text x="85.9" y="128.5">C47</text>
<text x="86.4" y="126.9">10</text>
<text x="87.4" y="126.9">uF/16V</text>
<text x="132.2" y="129.8">C65</text>
<text x="136.6" y="129.6">4.7UF/16V</text>
<text x="170" y="128.4">R72</text>
<text x="179.9" y="128.7">0402</text>
<text x="181.4" y="127.5">C72</text>
<text x="197.7" y="127">0402</text>
<text x="30.3" y="136.4">R10</text>
<text x="51.9" y="133.1">R11</text>
<text x="132.3" y="132.5">C67</text>
<text x="135.9" y="133.6">10NF/16V</text>
<text x="136.3" y="135.5">R22</text>
<text x="54.5" y="142.5" transform="rotate(-90 54.5 142.5)">R12</text>
<text x="28.1" y="147">NRF_VDD</text>
<text x="165.4" y="149.5">C77</text>
<text x="168.6" y="148.3">0402</text>
<text x="170.1" y="149.5">C76</text>
<text x="165.4" y="150.5">10UF/16V</text>
<text x="170.1" y="150.5">100NF/16V</text>
<text x="37.3" y="165.4">0R/0805</text>
<text x="37.4" y="164.1">FB4</text>
<text x="48" y="163.7">VCCA</text>
<text x="34" y="170.2">C71</text>
<text x="34" y="171.2">10UF/16V</text>
<text x="43.3" y="169.6">0402</text>
<text x="44.7" y="170.8">C68</text>
<text x="44.7" y="171.9">100NF/16V</text>
<text x="52.2" y="171.1">C78</text>
<text x="52.2" y="172.1">10UF/16V</text>
<text x="54.8" y="169.9">0402</text>
<text x="56.2" y="171.1">C79</text>
<text x="56.2" y="172.1">100NF/16V100NF/16V</text>
<text x="59.6" y="170.1">0402</text>
<text x="61" y="171.2">C80</text>
<text x="64.1" y="170.2">0402</text>
<text x="65.5" y="171.4">C81</text>
<text x="65.5" y="172.4">100NF/161V</text>
<text x="68" y="170.2">0402</text>
<text x="69.5" y="171.4">C82</text>
<text x="70.1" y="172.4">00NF/161V</text>
<text x="72.1" y="170.2">0402</text>
<text x="73.6" y="171.4">C83</text>
<text x="74.2" y="172.4">00NF/16V</text>
<text x="28.7" y="183.8">VDD_4_2V</text>
<text x="48.3" y="185.4">U7</text>
<text x="29.9" y="191.3">C75</text>
<text x="45.8" y="186.6">1</text>
<text x="45.8" y="189.2">2</text>
<text x="45.8" y="191.9">3</text>
<text x="49.5" y="187">VINVOUT</text>
<text x="49.5" y="189.6">GND</text>
<text x="57.2" y="191.9">4</text>
<text x="57.2" y="186.6">5</text>
<text x="67.9" y="189.1">C73</text>
<text x="67.9" y="191">104/16v</text>
<text x="74.5" y="189">C74</text>
<text x="74.5" y="191.1">104/16v</text>
<text x="44.2" y="195.1">R41XC6503D331MR-G/SOT-25/SOT-25</text>
<text x="49.5" y="192.3">EN</text>
<text x="52.8" y="192.3">FB</text>
</g>
<g font-size="1">
<text x="152.1" y="20.4" transform="rotate(-90 152.1 20.4)">49R1%</text>
<text x="154.2" y="20.2" transform="rotate(-90 154.2 20.2)">10R1%</text>
<text x="156.6" y="20.1" transform="rotate(-90 156.6 20.1)">49R1%</text>
<text x="116.2" y="28">W_TX+</text>
<text x="143.8" y="28.1">TXP</text>
<text x="38.8" y="33.7">330R</text>
<text x="53.2" y="32.6">ACTLED</text>
<text x="116.2" y="34.6">W_RX+</text>
<text x="116.6" y="30.6">W_TX-</text>
<text x="143.8" y="30.8">TXN</text>
<text x="49.7" y="40.8">W_TX+</text>
<text x="116.5" y="37.3">W_RX-</text>
<text x="200.7" y="37.3">RXN</text>
<text x="49.5" y="47.5">W_RX-</text>
<text x="49.7" y="42.2">W_TX-</text>
<text x="49.7" y="43.5">W_RX+</text>
<text x="169.9" y="44.5">82R1%</text>
<text x="175.3" y="44.5">82R1%</text>
<text x="47.8" y="59.6">LINKLED</text>
<text x="67.5" y="57.9">D9</text>
<text x="106.6" y="59.3">D8</text>
<text x="33.2" y="60.7">330R</text>
<text x="55" y="85.7">75R1%</text>
<text x="59" y="86.4">75R1%</text>
<text x="79.4" y="84.1">75R1%</text>
<text x="88.7" y="85.2">75R1%</text>
<text x="112.3" y="104.8">TXN</text>
<text x="112.4" y="106.2">TXP</text>
<text x="120.8" y="105.9">33R1%</text>
<text x="120.9" y="107.2">33R1%</text>
<text x="112.6" y="110.2">RXN</text>
<text x="112.7" y="111.5">RXP</text>
<text x="122.6" y="109.6">33R1%</text>
<text x="122.6" y="110.9">33R1%</text>
<text x="165.6" y="109.7">10K1%</text>
<text x="166" y="108.4">10K1%</text>
<text x="166.1" y="113.5">10K1%</text>
<text x="166.1" y="110.9">10K1%</text>
<text x="126.4" y="118.1">VCCA</text>
<text x="131" y="116.2">12.4K1%</text>
<text x="167.6" y="119.4">10K1%</text>
<text x="126.5" y="123.4">VCCA</text>
<text x="185.3" y="120.9">25MHz/ X-TSX-3225-4P</text>
<text x="30" y="128">51K1%</text>
<text x="126.6" y="126">VCCA</text>
<text x="165.3" y="128.3">10K1%</text>
<text x="177.6" y="126.2">W_VCCD</text>
<text x="181.2" y="129.9">20PF/0402</text>
<text x="199" y="128.1">20PF/0402</text>
<text x="30" y="137.7">9.1K1%</text>
<text x="55.8" y="133.1">1M1%</text>
<text x="131.7" y="135.4">10K1%</text>
<text x="54.5" y="138.6" transform="rotate(-90 54.5 138.6)">1M1%</text>
<text x="165.3" y="143.9">W_VCCD</text>
<text x="26" y="164.1">W_VCCD</text>
<text x="72.3" y="183.8">W_VCCD</text>
<text x="25.4" y="198.4">WLAN_LDO_EN</text>
</g>
<g font-size=".8">
<text x="159.2" y="60">D4</text>
<text x="152" y="69" transform="rotate(-90 152 69)">D1</text>
<text x="62.6" y="122.7">L6</text>
</g>
<g font-size=".7">
<text x="134.4" y="24.7">LP1</text>
<text x="27.1" y="40.9" transform="rotate(-90 27.1 40.9)">USB1</text>
<text x="54.8" y="94.9">C100</text>
<text x="151.1" y="101.6">U11</text>
<text x="44.9" y="126.7">U10</text>
<text x="64.9" y="136.2" transform="rotate(-90 64.9 136.2)">C101</text>
<text x="70.3" y="134.8" transform="rotate(-90 70.3 134.8)">C102</text>
</g>
</svg>
